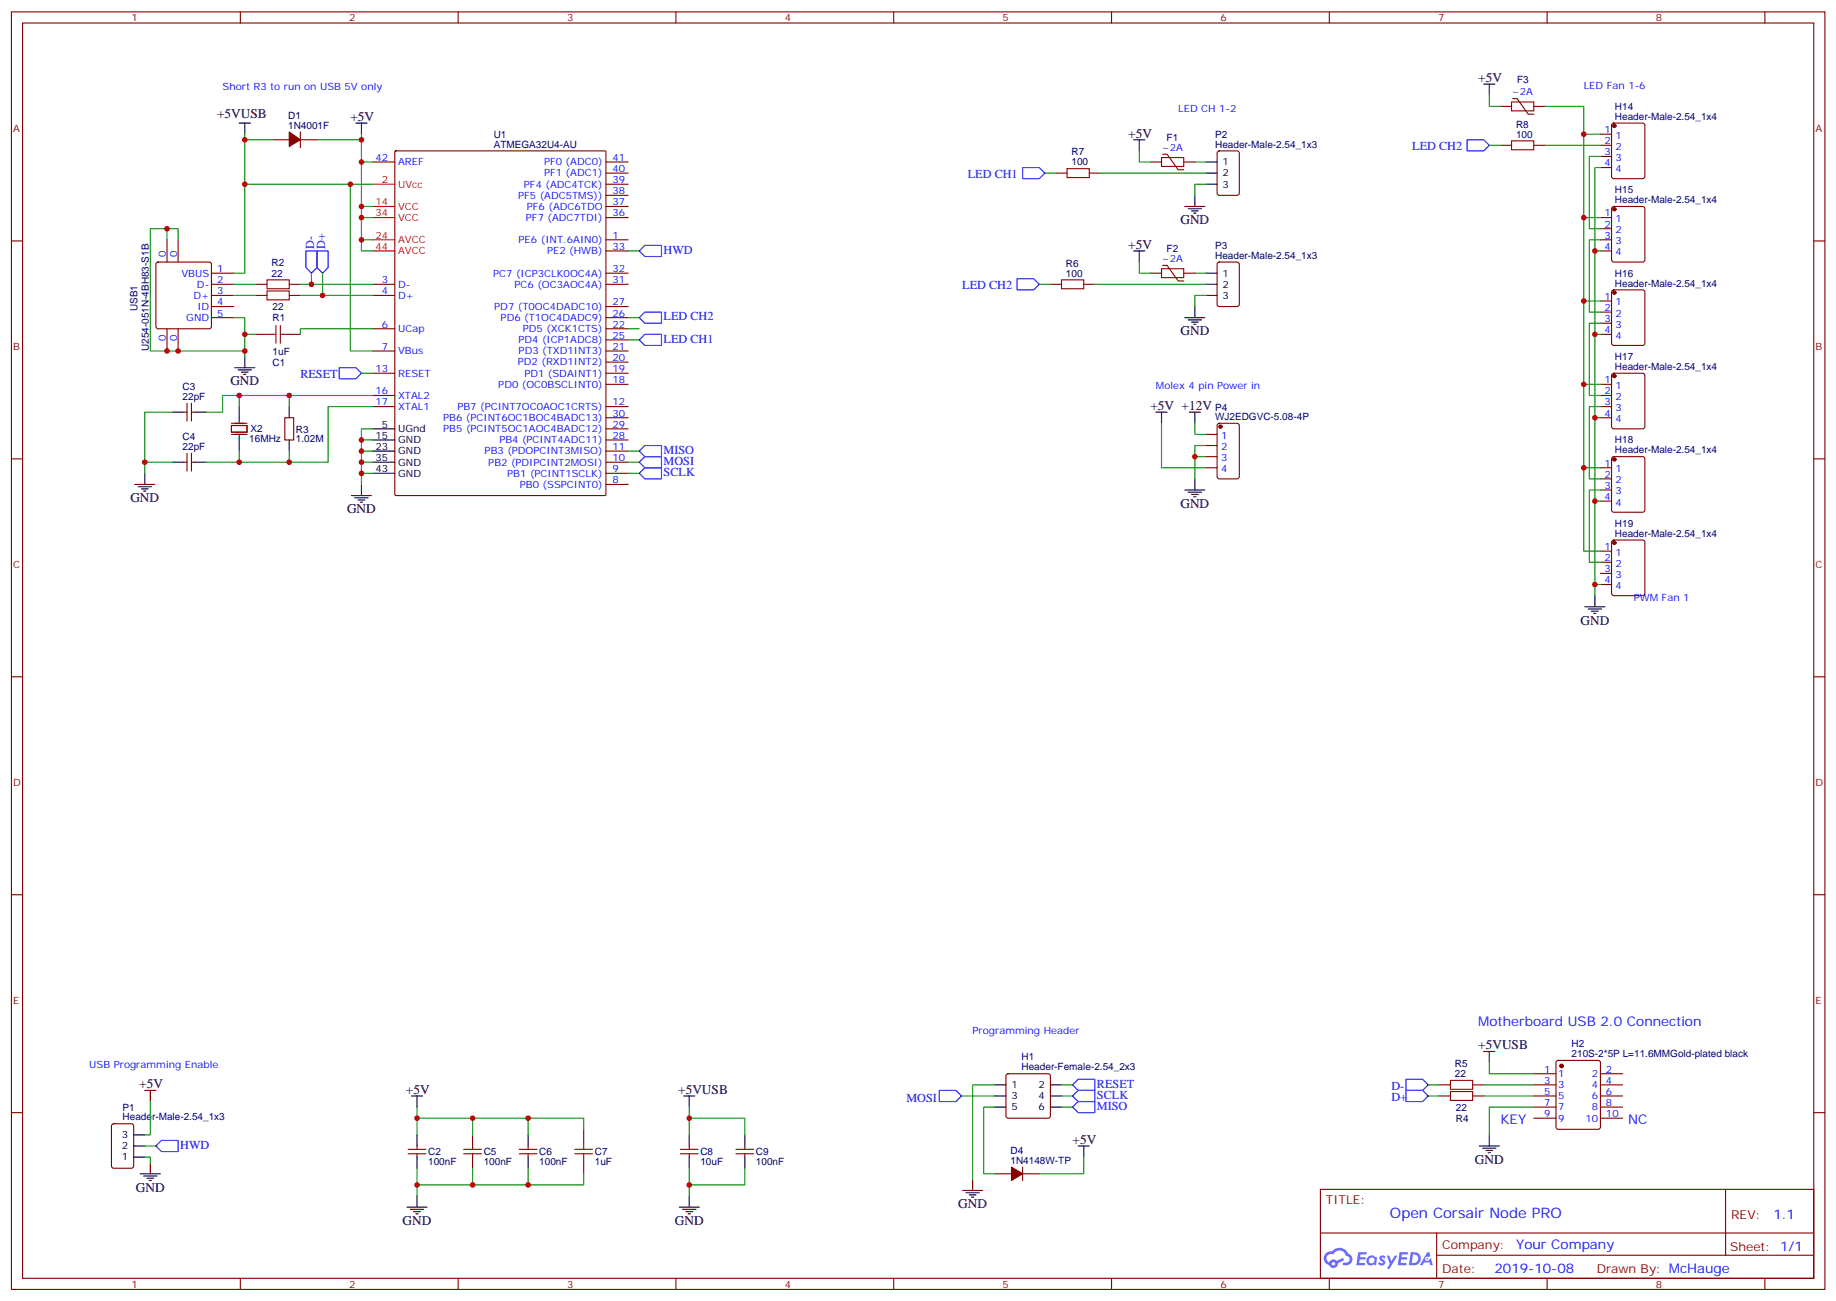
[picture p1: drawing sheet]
<svg xmlns="http://www.w3.org/2000/svg" width="583mm" height="413mm" viewBox="0 0 583 413" stroke-linecap="round" stroke-linejoin="round" font-family="sans-serif">
<g fill="none" stroke="#870000" stroke-width=".35">
<path d="M3.6 3.8h575.8v405.3h-575.8zM7.2 7.3h568.6v398.3h-568.6zM76.3 3.8v3.5M145.5 3.8v3.5M214.6 3.8v3.5M283.7 3.8v3.5M352.9 3.8v3.5M422 3.8v3.5M491.2 3.8v3.5M560.3 3.8v3.5M3.6 76.4h3.6M575.8 76.4h3.6"/>
<path d="M3.6 145.6h3.6M575.8 145.6h3.6M3.6 214.7h3.6M575.8 214.7h3.6M3.6 283.9h3.6M575.8 283.9h3.6M3.6 353h3.6M575.8 353h3.6M419.2 377.4h156.6v28.2h-156.6zM547.8 377.4v20.9M419.2 391.2h156.5M456.1 398.3h119.6"/>
<path d="M456.1 391.2v14.1M76.3 405.6v3.5M145.5 405.6v3.5M214.6 405.6v3.5M283.7 405.6v3.5M352.9 405.6v3.5M422 405.6v3.5M491.2 405.6v3.5M560.3 405.6v3.5"/>
</g>
<g fill="#5487ff">
<path d="M438.2 398.5a1.22 1.22 0 0 1 1.7 .3l-.4 .6a.47 .47 0 0 0-.3-.4 .47 .47 0 0 0-.5 .2l.1 .2a1.14 1.14 0 0 1 .8 1.8 1.14 1.14 0 0 1-1.9-.1l-.2-.2 .5-.5 .7 .4a.29 .29 0 0 0 .3-.2 .29 .29 0 0 0-.2-.4 1.04 1.04 0 0 1-.6-1.7z"/>
<path d="M431.2 397.3h2.4l.3 .2-.2 .5h-1.8l-.1 .9h1.5l.3 .4-.3 .3h-1.6l-.2 1.1 1.7 .1 .2 .3-.2 .3h-2.6z"/>
<path d="M444.3 397.3l2.7 .2-.1 .5h-1.8l-.2 .9h1.6l.3 .4-.4 .3h-1.6l-.1 1.1 1.7 .1 .2 .3-.2 .3h-2.6z"/>
<path d="M453.1 397.3h.7l.3 1.2-.6 .4a.69 .69 0 0 0-1 .2 .69 .69 0 0 0 .4 1 .69 .69 0 0 0 .9-.6l.5-.3 .6 2.2h-.8l-.2-.8h-1.8l-.5 .8h-.8z"/>
<path d="M440.3 398.4h.8l.6 1.8 1.1-1.8h.9l-2.6 4.2h-.8l.9-1.6z"/>
<path d="M447.9 397.3l-.6 4.1h1.3a2.11 2.11 0 0 0 2.5-2.1 2.11 2.11 0 0 0-2.5-2zM448.6 398a1.43 1.43 0 0 1 1.6 1.6 1.43 1.43 0 0 1-2 1.1z"/>
<path d="M434.2 398.9a1.54 1.54 0 0 0-.1 2.2 1.54 1.54 0 0 0 2.2 .1l.6 .2 .3-2.2-.6-.3a1.49 1.49 0 0 0-2.4 0zM434.5 399.9a.94 .94 0 0 1 1.8 0 .94 .94 0 0 1-1.8 0z"/>
<path d="M420.9 397.7a2.18 2.18 0 0 0 1.1 3.7 1.44 1.44 0 0 0 1.6 .9 1.44 1.44 0 0 0 1.2-1.5l2-1-.5-.7-1.9 1a1.47 1.47 0 0 0-2.4 .4 1.39 1.39 0 0 1-.7-1.9 1.39 1.39 0 0 1 2-.5 2.12 2.12 0 0 1 2.2-1.3 2.12 2.12 0 0 1 1.9 1.7 1.14 1.14 0 0 1 1.1 1.4 1.14 1.14 0 0 1-1.7 .7 .43 .43 0 0 0-.5 .4 .43 .43 0 0 0 .4 .5 1.98 1.98 0 0 0 2.5-1.3 1.98 1.98 0 0 0-1.2-2.5 3.1 3.1 0 0 0-5.3-.7l-.9 .1zM422.8 401a.55 .55 0 0 1 1.1 0 .55 .55 0 0 1-1.1 0z"/>
<circle cx="453.1" cy="399.4" r=".26"/>
</g>
<g fill="none" stroke="#870000" stroke-width=".35">
<path d="M476.4 33.8h3.5M480.2 31.3h1.4l3.6 4.9h1.7M486.9 33.8h3.6M511.9 39.3l.4-.2h9.2l.7 .4v16.5l-.4 .6-9.5 .1-.6-.5-.1-16.4zM86.5 44.3h5.3M95.4 41.9v4.9M95.4 44.3h5.2M118.3 51.4h7M125.4 48l.3-.1h66.3l.3 .1 .1 108.9-.2 .3h-66.5l-.3-.2zM192.4 51.4h7M192.4 58.5h7M192.4 54.9h7"/>
<path d="M335.2 54.9h3.6M345.8 54.9h3.6M365.2 51.4h3.6M369.1 48.9h1.4l3.6 5h1.7M375.8 51.4h3.5M386.6 48.1l.5-.2h5.6l.7 .4 .1 13-.5 .6-5.9 .1-.6-.5-.1-12.9zM476.4 46.1h3.5M486.9 46.1h3.6M508.1 42.6h3.5M508.1 46.1h3.5M508.1 49.6h3.5M508.1 53.2h3.5"/>
<path d="M53 76.1v7M56.6 76.1v7M192.4 69h7M192.4 76.1h7M192.4 79.6h7M192.4 65.5h7M192.4 62h7M508.1 69h3.5M508.1 72.6h3.5M508.1 76.1h3.5M508.1 79.6h3.5M511.9 65.7l.4-.2h9.2l.7 .4v16.5l-.4 .7h-9.5l-.6-.4-.1-16.5z"/>
<path d="M49.7 83.4l.5-.3h16.2l.5 .3 .2 .5v19.7l-.2 .5-.5 .2h-16.2l-.5-.2-.2-.5v-19.7zM67.1 86.7h7.1M67.1 93.7h7.1M67.1 90.2h7.1M67.1 97.3h7.1M81.2 93.7h3.6M81.2 90.2h3.6M91.8 93.7h3.6M91.8 90.2h3.6M118.3 93.7h7M118.3 90.2h7M192.4 86.7h7"/>
<path d="M192.4 90.2h7M192.4 97.3h7M333.5 90.2h3.5M344.1 90.2h3.5M365.2 86.7h3.6M369.1 84.2h1.4l3.6 4.9h1.7M375.8 86.7h3.5M386.6 83.4l.5-.3h5.6l.7 .5 .1 13-.5 .6-5.9 .1-.6-.5-.1-12.9zM508.1 95.5h3.5M508.1 99h3.5M511.9 92.2l.4-.2h9.2l.7 .4v16.5l-.4 .7h-9.5l-.6-.5-.1-16.4zM53 104.3v7.1"/>
<path d="M56.6 104.3v7.1M67.1 100.8h7.1M81.2 106.1h3.6M91.8 106.1h3.6M118.3 111.4h7M118.3 104.3h7M118.3 118.4h7M192.4 111.4h7M192.4 104.3h7M192.4 118.4h7M192.4 100.8h7M192.4 107.8h7"/>
<path d="M192.4 114.9h7M508.1 102.6h3.5M508.1 106.1h3.5M511.9 118.6l.4-.2h9.2l.7 .5v16.5l-.4 .6-9.5 .1-.6-.5-.1-16.5zM58.3 130.8h1.1M59.4 128v5.6M60.8 128v5.6M60.8 130.8h1M73.5 135h4.9v2.1h-4.9zM73.5 137.8h4.9M73.5 134.3h4.9M90.4 132.5h2.8v7.1h-2.8z"/>
<path d="M118.3 125.5h7M118.3 129h7M192.4 122h7M192.4 129h7M192.4 132.5h7M192.4 136.1h7M192.4 139.6h7M382.9 137.8h3.5M386.6 134.5l.5-.2h5.6l.7 .4 .1 16.5-.5 .7h-5.9l-.6-.4-.1-16.5zM508.1 122h3.5M508.1 125.5h3.5M508.1 129h3.5"/>
<path d="M508.1 132.5h3.5M58.3 146.6h1.1M59.4 143.8v5.7M60.8 146.6h1M60.8 143.8v5.7M192.4 143.1h7M192.4 146.6h7M192.4 150.2h7M192.4 153.7h7M382.9 141.4h3.5M382.9 144.9h3.5M382.9 148.4h3.5"/>
<path d="M508.1 148.4h3.5M508.1 151.9h3.5M508.1 155.5h3.5M508.1 159h3.5M511.9 145.1l.4-.2h9.2l.7 .4v16.5l-.4 .7h-9.5l-.6-.4-.1-16.5zM508.1 174.9h3.5M508.1 178.4h3.5M511.9 171.6l.4-.3h9.2l.7 .5v16.5l-.4 .6-9.5 .1-.6-.5-.1-16.5zM508.1 181.9h3.5M508.1 185.5h3.5M494.2 336.7l.5-.3h12.7l.7 .5v20.7l-.5 .7h-12.9l-.6-.4-.1-20.8zM35.6 356.8l.5-.2h5.6l.7 .4v13l-.4 .6-5.9 .1-.7-.5v-12.9z"/>
<path d="M185.3 358.3v3.5M319.6 340.9l.5-.2h12.7l.5 .2 .2 .5v12.7l-.3 .5-.4 .2h-12.7l-.5-.2-.2-.5v-12.7zM457 344.2h3.5M457 347.7h3.5M467.5 344.2h3.6M467.5 347.7h3.6M486.9 340.7h7.1M486.9 344.2h7.1M486.9 347.7h7.1M486.9 351.3h7.1M486.9 354.8h7.1M508.1 340.7h7.1"/>
<path d="M508.1 344.2h7.1M508.1 347.7h7.1M508.1 351.3h7.1M508.1 354.8h7.1M129.6 366.1h5.6M129.6 364.7h5.6M132.4 363.6v1.1M132.4 366.1v1M147.2 366.1h5.7M147.2 364.7h5.7M150 363.6v1.1M150 366.1v1"/>
<path d="M164.9 366.1h5.6M164.9 364.7h5.6M167.7 363.6v1.1M167.7 366.1v1M185.3 368.9v3.5M216 366.1h5.7M216 364.7h5.7M218.8 363.6v1.1M218.8 366.1v1M233.6 366.1h5.7M233.6 364.7h5.7M236.5 363.6v1.1"/>
<path d="M236.5 366.1v1M315.8 372.4h5.3M324.7 370.3v4.2M324.7 372.4h5.3"/>
</g>
<g fill="#870000" stroke="#870000" stroke-width=".35">
<path d="M91.8 41.9l3.6 2.4-3.6 2.2z"/>
<path d="M321.1 370.3l3.6 2.1-3.6 2.1z"/>
<circle cx="387.5" cy="135.4" r=".53"/>
<circle cx="512.5" cy="172.2" r=".53"/>
<circle cx="512.5" cy="145.8" r=".53"/>
<circle cx="512.5" cy="119.3" r=".53"/>
<circle cx="512.5" cy="92.9" r=".53"/>
<circle cx="512.5" cy="66.4" r=".53"/>
<circle cx="512.5" cy="39.9" r=".53"/>
<circle cx="495.8" cy="338.2" r=".53"/>
</g>
<g fill="none" stroke="#000" stroke-width=".35">
<path d="M76 39.1h3.5M77.7 39.1v3.5M113 39.1h3.5M114.8 39.1v3.5M471.1 26.7h3.5M472.8 26.7v3.5M359.9 44.3h3.6M361.7 44.3v3.6M382.9 58.5h3.5M382.9 51.4h3.5M382.9 54.9h3.5M359.9 79.6h3.6"/>
<path d="M361.7 79.6v3.5M376.2 65.5h6.3M377.2 66.2h4.3M378.3 66.9h2.1M379 67.6h.7M379.3 62v3.5M379.3 97.3v3.5M382.9 93.7h3.5M382.9 86.7h3.5M382.9 90.2h3.5M74.5 116.7h6.4M75.6 117.4h4.2"/>
<path d="M76.7 118.1h2.1M77.4 118.8h.7M77.7 113.1v3.6M376.2 100.8h6.3M377.2 101.5h4.3M378.3 102.2h2.1M379 102.9h.7M54.8 130.8h3.5M61.8 130.8h3.6M76 129v4.9M76 138.2v4.9M91.8 129v3.5"/>
<path d="M91.8 139.6v3.5M118.3 136.1h7M118.3 139.6h7M367 130.8h3.5M368.8 130.8v3.5M377.6 130.8h3.5M379.3 130.8v3.5M42.8 153.7h6.3M43.9 154.4h4.2M44.9 155.1h2.1M45.6 155.8h.7M46 150.2v3.5"/>
<path d="M54.8 146.6h3.5M61.8 146.6h3.6M111.6 157.2h6.3M112.6 157.9h4.3M113.7 158.6h2.1M114.4 159.3h.7M114.8 153.7v3.5M118.3 150.2h7M118.3 146.6h7M118.3 143.1h7M376.2 155.5h6.3M377.2 156.2h4.3"/>
<path d="M378.3 156.9h2.1M379 157.6h.7M379.3 151.9v3.6M503.2 192.5h6.3M504.2 193.2h4.3M505.3 193.9h2.1M506 194.6h.7M506.3 189v3.5M471.1 333.6h3.5M472.8 333.6v3.5M46 346h3.5M47.7 346v3.5"/>
<path d="M130.6 347.7h3.6M132.4 347.7v3.6M217.1 347.7h3.5M218.8 347.7v3.6M315.8 344.2h3.6M315.8 347.7h3.6M315.8 351.3h3.6M333.5 344.2h3.5M333.5 347.7h3.5M333.5 351.3h3.5M42.4 360.1h3.6M42.4 367.1h3.6"/>
<path d="M42.4 363.6h3.6M44.6 372.4h6.3M45.6 373.1h4.2M46.7 373.8h2.1M47.4 374.5h.7M47.7 368.9v3.5M132.4 360.1v3.5M132.4 367.1v3.6M132.4 379.5v3.5M150 360.1v3.5M150 367.1v3.6M167.7 360.1v3.5"/>
<path d="M167.7 367.1v3.6M218.8 360.1v3.5M218.8 367.1v3.6M218.8 379.5v3.5M236.5 360.1v3.5M236.5 367.1v3.6M305.6 377.7h6.4M306.7 378.4h4.2M307.7 379.1h2.1M308.4 379.8h.7M308.8 374.2v3.5M342.3 363.6h3.5"/>
<path d="M344.1 363.6v3.5M469.7 363.6h6.3M470.7 364.3h4.2M471.8 365h2.1M472.5 365.7h.7M472.8 360.1v3.5M129.2 383h6.4M130.3 383.7h4.2M131.3 384.4h2.2M132 385.1h.8M215.7 383h6.3M216.7 383.7h4.2"/>
<path d="M217.8 384.4h2.1M218.5 385.1h.7"/>
</g>
<g fill="none" stroke="#a10000" stroke-width=".35">
<path d="M479.9 32.3h7v2.9h-7zM338.8 53.5h7v2.8h-7zM368.8 50h7v2.8h-7zM479.9 44.7h7v2.8h-7zM84.8 88.8h7v2.8h-7zM84.8 92.3h7v2.8h-7zM337 88.8h7.1v2.8h-7.1zM368.8 85.3h7v2.8h-7zM84.8 106.1h2.8M87.6 103.3v5.6M89 103.3v5.6M89 106.1h2.8"/>
<path d="M460.5 346.3h7v2.8h-7zM460.5 342.8h7v2.8h-7zM182.5 364.7h5.6M182.5 366.1h5.6M185.3 361.8v2.9M185.3 366.1v2.8"/>
</g>
<path d="M118.3 58.5h7M118.3 79.6h7M118.3 76.1h7M118.3 69h7M118.3 65.5h7" fill="none" stroke="#f00" stroke-width=".35"/>
<g fill="none" stroke="#00f" stroke-width=".35">
<path d="M324.7 53.2h5.3l1.7 1.7-1.7 1.8h-5.3zM465.8 44.3h5.3l1.7 1.8-1.7 1.8h-5.3zM97.1 79.6h3.5v5.3l-1.7 1.8-1.8-1.8zM100.6 79.6h3.6v5.3l-1.8 1.8-1.8-1.8zM203 79.6l1.7-1.7h5.3v3.5h-5.3zM204.7 99h5.3v3.6h-5.3l-1.7-1.8zM322.9 88.4h5.3l1.8 1.8-1.8 1.8h-5.3zM107.7 116.7h5.3l1.8 1.7-1.8 1.8h-5.3zM204.7 106.1h5.3v3.5h-5.3l-1.7-1.8zM203 143.1l1.7-1.7h5.3v3.5h-5.3zM203 146.6l1.7-1.7h5.3v3.5h-5.3zM203 150.2l1.7-1.8h5.3v3.5h-5.3z"/>
<path d="M298.2 346h5.3l1.8 1.7-1.8 1.8h-5.3zM340.5 344.2l1.8-1.8h5.3v3.6h-5.3zM340.5 347.7l1.8-1.7h5.3v3.5h-5.3zM340.5 351.3l1.8-1.8h5.3v3.5h-5.3zM446.4 342.4h5.3l1.7 1.8-1.7 1.8h-5.3zM446.4 346h5.3l1.7 1.7-1.7 1.8h-5.3zM49.5 363.6l1.8-1.8h5.3v3.6h-5.3z"/>
</g>
<g fill="none" stroke="#008700" stroke-width=".35">
<path d="M472.8 30.2v3.6h3.6M490.5 33.8h12.3v8.8h5.3M77.7 42.6v44.1h-3.5M77.7 58.5h40.6M77.7 44.3h8.8M100.6 44.3h14.2M111.2 58.5v52.9h7.1M114.8 42.6v8.8M118.3 51.4h-3.5v14.1h3.5M331.7 54.9h3.5M349.4 54.9h33.5M361.7 47.9v3.5h3.5"/>
<path d="M379.3 51.4h3.6M382.9 58.5h-3.6v3.5M472.8 46.1h3.6M490.5 46.1h17.6M502.8 42.6v26.4h5.3M508.1 53.2h-1.8v26.4M508.1 49.6h-3.5v23h3.5M53 72.6h3.6v3.5M53 76.1v-3.5h-5.3v38.8h30M114.8 69v10.6h3.5M114.8 65.5v3.5h3.5M114.8 76.1h3.5"/>
<path d="M199.4 79.6h3.6M502.8 69v26.5h5.3M508.1 79.6h-1.8v26.5M508.1 76.1h-3.5v22.9h3.5M74.2 90.2h7M74.2 93.7h7M95.4 90.2h22.9M95.4 93.7h22.9M98.9 86.7v3.5M102.4 86.7v7M330 90.2h3.5M347.6 90.2h35.3"/>
<path d="M361.7 83.1v3.6h3.5M379.3 86.7h3.6M382.9 93.7h-3.6v3.6M502.8 95.5v26.5h5.3M74.2 100.8h3.5v12.3M77.7 106.1h3.5M114.8 118.4h3.5M118.3 104.3h-22.9v1.8M199.4 107.8h3.6M199.4 100.8h3.6M199.4 104.3h3.6M508.1 106.1h-1.8v26.4"/>
<path d="M508.1 102.6h-3.5v22.9h3.5M54.8 130.8h-8.8v15.8h8.8M76 125.5h-5.3v5.3h-5.3M91.8 125.5v3.5M118.3 136.1h-3.5v3.5M118.3 139.6h-3.5v14.1M118.3 125.5h-42.3v3.5M118.3 129h-14.1v17.6h-28.2v-3.5M368.8 134.3v14.1h14.1M379.3 134.3v3.5h3.6M502.8 122v26.4h5.3M508.1 132.5h-1.8v26.5"/>
<path d="M508.1 129h-3.5v22.9h3.5M46 146.6v3.6M65.4 146.6h10.6M91.8 143.1v3.5M114.8 143.1h3.5M114.8 150.2h3.5M114.8 146.6h3.5M199.4 143.1h3.6M199.4 150.2h3.6M199.4 146.6h3.6M382.9 141.4h-3.6v3.5M382.9 144.9h-3.6v7"/>
<path d="M502.8 148.4v26.5h5.3M508.1 159h-1.8v26.5M508.1 155.5h-3.5v22.9h3.5M508.1 185.5h-1.8v3.5M472.8 337.1v3.6h14.1M47.7 349.5v10.6h-1.7M132.4 351.3v3.5M150 354.8v5.3M167.7 354.8v5.3M185.3 358.3v-3.5h-52.9v5.3M218.8 354.8h17.7v5.3M218.8 351.3v8.8"/>
<path d="M305.3 347.7h10.5M315.8 351.3h-3.5v21.1h3.5M315.8 344.2h-7v30M337 344.2h3.5M337 347.7h3.5M337 351.3h3.5M453.4 344.2h3.6M453.4 347.7h3.6M471.1 344.2h15.8M471.1 347.7h15.8M486.9 351.3h-14.1v8.8M46 367.1h1.7v1.8"/>
<path d="M46 363.6h3.5M132.4 370.7v5.3h52.9v-3.6M132.4 376v3.5M150 370.7v5.3M167.7 370.7v5.3M218.8 370.7v5.3h17.7v-5.3M218.8 376v3.5M344.1 367.1v5.3h-14.1"/>
</g>
<g fill="#c00">
<circle cx="98.9" cy="90.2" r=".88"/>
<circle cx="91.8" cy="125.5" r=".88"/>
<circle cx="76" cy="146.6" r=".88"/>
<circle cx="218.8" cy="354.8" r=".88"/>
<circle cx="132.4" cy="354.8" r=".88"/>
<circle cx="167.7" cy="354.8" r=".88"/>
<circle cx="150" cy="376" r=".88"/>
<circle cx="379.3" cy="144.9" r=".88"/>
<circle cx="506.3" cy="106.1" r=".88"/>
<circle cx="506.3" cy="159" r=".88"/>
<circle cx="502.8" cy="148.4" r=".88"/>
<circle cx="502.8" cy="95.5" r=".88"/>
<circle cx="502.8" cy="42.6" r=".88"/>
<circle cx="114.8" cy="139.6" r=".88"/>
<circle cx="114.8" cy="150.2" r=".88"/>
<circle cx="114.8" cy="51.4" r=".88"/>
<circle cx="114.8" cy="44.3" r=".88"/>
<circle cx="77.7" cy="106.1" r=".88"/>
<circle cx="114.8" cy="76.1" r=".88"/>
<circle cx="114.8" cy="65.5" r=".88"/>
<circle cx="53" cy="72.6" r=".88"/>
<circle cx="56.6" cy="111.4" r=".88"/>
<circle cx="77.7" cy="111.4" r=".88"/>
<circle cx="53" cy="111.4" r=".88"/>
<circle cx="77.7" cy="44.3" r=".88"/>
<circle cx="114.8" cy="146.6" r=".88"/>
<circle cx="114.8" cy="69" r=".88"/>
<circle cx="77.7" cy="58.5" r=".88"/>
<circle cx="111.2" cy="58.5" r=".88"/>
<circle cx="114.8" cy="143.1" r=".88"/>
<circle cx="502.8" cy="69" r=".88"/>
<circle cx="502.8" cy="122" r=".88"/>
<circle cx="506.3" cy="185.5" r=".88"/>
<circle cx="506.3" cy="132.5" r=".88"/>
<circle cx="506.3" cy="79.6" r=".88"/>
<circle cx="167.7" cy="376" r=".88"/>
<circle cx="150" cy="354.8" r=".88"/>
<circle cx="132.4" cy="376" r=".88"/>
<circle cx="218.8" cy="376" r=".88"/>
<circle cx="76" cy="125.5" r=".88"/>
<circle cx="46" cy="146.6" r=".88"/>
<circle cx="91.8" cy="146.6" r=".88"/>
<circle cx="102.4" cy="93.7" r=".88"/>
</g>
<text font-size="4.6" fill="#00f" x="441.3" y="386.4">Open Corsair Node PRO</text>
<g font-size="4.2">
<text x="469.3" y="26">+5V</text>
<text x="68.9" y="37.6">+5VUSB</text>
<text x="111.2" y="38.3">+5V</text>
<text x="358.2" y="43.6">+5V</text>
<text x="374.8" y="71.2">GND</text>
<text x="358.2" y="78.9">+5V</text>
<text x="374.8" y="106.4">GND</text>
<text x="73.1" y="122.3">GND</text>
<text x="365.2" y="130.1">+5V +12V</text>
<text x="41.4" y="159.3">GND</text>
<text x="374.8" y="161.1">GND</text>
<text x="110.2" y="162.9">GND</text>
<text x="501.8" y="198.2">GND</text>
<text x="469.3" y="332.9">+5VUSB</text>
<text x="44.2" y="345.3">+5V</text>
<text x="128.9" y="347">+5V</text>
<text x="215.3" y="347">+5VUSB</text>
<text x="340.5" y="362.9">+5V</text>
<text x="468.2" y="369.3">GND</text>
<text x="43.1" y="378.1">GND</text>
<text x="304.2" y="383.4">GND</text>
<text x="127.8" y="388.7">GND</text>
<text x="214.2" y="388.7">GND</text>
</g>
<g font-size="4.2" fill="#00f">
<text x="469.3" y="325.5">Motherboard USB 2.0 Connection</text>
<text x="476.4" y="356.6">KEY</text>
<text x="516.9" y="356.6">NC</text>
<text x="563" y="386.6">1.1</text>
<text x="481.4" y="396.2">Your Company</text>
<text x="474.5" y="404">2019-10-08</text>
</g>
<g font-size="3.9" fill="#00f">
<text x="448.4" y="47.6">LED CH2</text>
<text x="307.3" y="56.4">LED CH1</text>
<text x="99.7" y="79" transform="rotate(-90 99.7 79)">D-</text>
<text x="103.3" y="79" transform="rotate(-90 103.3 79)">D+</text>
<text x="210.7" y="80.5">HWD</text>
<text x="305.5" y="91.7">LED CH2</text>
<text x="210.7" y="101.7">LED CH2</text>
<text x="210.7" y="108.7">LED CH1</text>
<text x="95.4" y="120.1">RESET</text>
<text x="210.7" y="144">MISO</text>
<text x="210.7" y="147.5">MOSI</text>
<text x="210.7" y="151">SCLK</text>
<text x="348.3" y="345.1">RESET</text>
<text x="441.7" y="345.9">D-</text>
<text x="287.8" y="349.5">MOSI</text>
<text x="348.3" y="348.6">SCLK</text>
<text x="348.3" y="352.1">MISO</text>
<text x="441.7" y="349.4">D+</text>
<text x="57.2" y="364.5">HWD</text>
</g>
<g font-size="3.9" fill="#800">
<text x="421" y="382">TITLE:</text>
<text x="549.6" y="386.6">REV:</text>
<text x="457.9" y="396.2">Company:</text>
<text x="549.2" y="396.8">Sheet: 1/1</text>
<text x="457.9" y="403.8">Date:</text>
<text x="506.9" y="403.9">Drawn By: McHauge</text>
</g>
<g font-size="3.2" fill="#800">
<text x="41.7" y="6.8">1</text>
<text x="110.9" y="6.8">2</text>
<text x="180" y="6.8">3</text>
<text x="249.2" y="6.8">4</text>
<text x="318.3" y="6.8">5</text>
<text x="387.5" y="6.8">6</text>
<text x="456.6" y="6.8">7</text>
<text x="525.7" y="6.8">8</text>
<text x="4.2" y="41.9">A</text>
<text x="576.4" y="41.9">A</text>
<text x="4.2" y="111">B</text>
<text x="576.4" y="111">B</text>
<text x="4.2" y="180.2">C</text>
<text x="576.4" y="180.2">C</text>
<text x="4.2" y="249.3">D</text>
<text x="576.4" y="249.3">D</text>
<text x="4.2" y="318.5">E</text>
<text x="576.4" y="318.5">E</text>
<text x="41.7" y="408.6">1</text>
<text x="110.9" y="408.6">2</text>
<text x="180" y="408.6">3</text>
<text x="249.2" y="408.6">4</text>
<text x="318.3" y="408.6">5</text>
<text x="387.5" y="408.6">6</text>
<text x="456.6" y="408.6">7</text>
<text x="525.7" y="408.6">8</text>
</g>
<g font-size="3.2" fill="#00f">
<text x="70.7" y="28.5">Short R3 to run on USB 5V only</text>
<text x="502.8" y="28.3">LED Fan 1-6</text>
<text x="374.1" y="35.5">LED CH 1-2</text>
<text x="479.9" y="30.1">~2A</text>
<text x="368.8" y="47.9">~2A</text>
<text x="509.4" y="42.2">1</text>
<text x="509.4" y="45.8">2</text>
<text x="512.9" y="44">1</text>
<text x="512.9" y="47.5">2</text>
<text x="119.2" y="51">42</text>
<text x="126.4" y="52.5">AREF</text>
<text x="172.7" y="52.5">PF0 (ADC0)</text>
<text x="194.5" y="51">41</text>
<text x="509.4" y="49.3">3</text>
<text x="509.4" y="52.8">4</text>
<text x="512.9" y="51">3</text>
<text x="166.3" y="59.5">PF4 (ADC4TCK)</text>
<text x="172.7" y="56">PF1 (ADC1)</text>
<text x="194.5" y="58.1">39</text>
<text x="194.5" y="54.6">40</text>
<text x="512.9" y="54.6">4</text>
<text x="164.5" y="63">PF5 (ADC5TMS))</text>
<text x="194.5" y="65.2">37</text>
<text x="194.5" y="61.6">38</text>
<text x="167" y="70.1">PF7 (ADC7TDI)</text>
<text x="167.3" y="66.6">PF6 (ADC6TDO</text>
<text x="194.5" y="68.7">36</text>
<text x="509.4" y="68.7">1</text>
<text x="512.9" y="70.4">1</text>
<text x="164.7" y="77.2">PE6 (INT.6AIN0)</text>
<text x="194.5" y="75.7">1</text>
<text x="509.4" y="72.2">2</text>
<text x="509.4" y="75.7">3</text>
<text x="512.9" y="74">2</text>
<text x="512.9" y="77.5">3</text>
<text x="52.7" y="81.4" transform="rotate(-90 52.7 81.4)">0</text>
<text x="56.2" y="81.4" transform="rotate(-90 56.2 81.4)">0</text>
<text x="173.7" y="80.7">PE2 (HWB)</text>
<text x="194.5" y="79.3">33</text>
<text x="368.8" y="83.1">~2A</text>
<text x="509.4" y="79.3">4</text>
<text x="512.9" y="81">4</text>
<text x="57.6" y="87.7">VBUS</text>
<text x="68.9" y="86.3">1</text>
<text x="68.9" y="89.9">2</text>
<text x="121.2" y="89.9">3</text>
<text x="156.6" y="87.7">PC7 (ICP3CLK0OC4A)</text>
<text x="194.5" y="86.3">32</text>
<text x="194.5" y="89.9">31</text>
<text x="61.4" y="94.8">D+</text>
<text x="62.5" y="91.3">D-</text>
<text x="68.9" y="93.4">3</text>
<text x="121.2" y="93.4">4</text>
<text x="126.4" y="94.8">D+</text>
<text x="126.4" y="91.3">D-</text>
<text x="163.4" y="91.3">PC6 (OC3AOC4A)</text>
<text x="509.4" y="95.1">1</text>
<text x="59.1" y="101.8">GND</text>
<text x="62.6" y="98.3">ID</text>
<text x="68.9" y="96.9">4</text>
<text x="68.9" y="100.4">5</text>
<text x="156.9" y="98.3">PD7 (T0OC4DADC10)</text>
<text x="158.9" y="101.8">PD6 (T1OC4DADC9)</text>
<text x="194.5" y="96.9">27</text>
<text x="194.5" y="100.4">26</text>
<text x="509.4" y="98.7">2</text>
<text x="512.9" y="96.9">1</text>
<text x="512.9" y="100.4">2</text>
<text x="121.2" y="104">6</text>
<text x="126.4" y="105.4">UCap</text>
<text x="166" y="105.4">PD5 (XCK1CTS)</text>
<text x="194.5" y="104">22</text>
<text x="194.5" y="107.5">25</text>
<text x="509.4" y="102.2">3</text>
<text x="509.4" y="105.7">4</text>
<text x="512.9" y="104">3</text>
<text x="512.9" y="107.5">4</text>
<text x="52.7" y="108.1" transform="rotate(-90 52.7 108.1)">0</text>
<text x="56.2" y="108.1" transform="rotate(-90 56.2 108.1)">0</text>
<text x="121.2" y="111">7</text>
<text x="126.4" y="112.4">VBus</text>
<text x="164.6" y="108.9">PD4 (ICP1ADC8)</text>
<text x="164.7" y="112.4">PD3 (TXD1INT3)</text>
<text x="194.5" y="111">21</text>
<text x="119.2" y="118.1">13</text>
<text x="126.4" y="119.5">RESET</text>
<text x="164.4" y="116">PD2 (RXD1INT2)</text>
<text x="166.5" y="119.5">PD1 (SDAINT1)</text>
<text x="194.5" y="114.5">20</text>
<text x="194.5" y="118.1">19</text>
<text x="119.2" y="125.1">16</text>
<text x="158.2" y="123">PD0 (OC0BSCLINT0)</text>
<text x="194.5" y="121.6">18</text>
<text x="367" y="123.5">Molex 4 pin Power in</text>
<text x="509.4" y="121.6">1</text>
<text x="509.4" y="125.1">2</text>
<text x="512.9" y="123.4">1</text>
<text x="119.2" y="128.7">17</text>
<text x="126.4" y="126.5">XTAL2</text>
<text x="126.4" y="130.1">XTAL1</text>
<text x="145.2" y="130.1">PB7 (PCINT7OC0AOC1CRTS)</text>
<text x="194.5" y="128.7">12</text>
<text x="509.4" y="128.7">3</text>
<text x="512.9" y="126.9">2</text>
<text x="512.9" y="130.4">3</text>
<text x="140.7" y="133.6">PB6 (PCINT6OC1BOC4BADC13)</text>
<text x="140.7" y="137.1">PB5 (PCINT5OC1AOC4BADC12)</text>
<text x="194.5" y="132.2">30</text>
<text x="194.5" y="135.7">29</text>
<text x="509.4" y="132.2">4</text>
<text x="512.9" y="133.9">4</text>
<text x="158.5" y="140.7">PB4 (PCINT4ADC11)</text>
<text x="194.5" y="139.2">28</text>
<text x="194.5" y="142.8">11</text>
<text x="387.7" y="139.2">1</text>
<text x="387.7" y="142.8">2</text>
<text x="153.9" y="144.2">PB3 (PDOPCINT3MISO)</text>
<text x="155" y="147.7">PB2 (PDIPCINT2MOSI)</text>
<text x="194.5" y="146.3">10</text>
<text x="194.5" y="149.8">9</text>
<text x="387.7" y="146.3">3</text>
<text x="387.7" y="149.8">4</text>
<text x="509.4" y="148.1">1</text>
<text x="512.9" y="149.8">1</text>
<text x="161.1" y="151.2">PB1 (PCINT1SCLK)</text>
<text x="165.1" y="154.8">PB0 (SSPCINT0)</text>
<text x="194.5" y="153.4">8</text>
<text x="509.4" y="151.6">2</text>
<text x="509.4" y="155.1">3</text>
<text x="512.9" y="153.4">2</text>
<text x="509.4" y="158.6">4</text>
<text x="512.9" y="156.9">3</text>
<text x="512.9" y="160.4">4</text>
<text x="509.4" y="174.5">1</text>
<text x="509.4" y="178">2</text>
<text x="512.9" y="176.3">1</text>
<text x="512.9" y="179.8">2</text>
<text x="509.4" y="181.6">3</text>
<text x="509.4" y="185.1">4</text>
<text x="512.9" y="183.3">3</text>
<text x="512.9" y="186.9">4</text>
<text x="518.7" y="190.7">PWM Fan 1</text>
<text x="308.8" y="328">Programming Header</text>
<text x="28.3" y="338.7">USB Programming Enable</text>
<text x="490.2" y="340.3">1</text>
<text x="494.7" y="341.7">1</text>
<text x="505.4" y="341.7">2</text>
<text x="509.9" y="340.3">2</text>
<text x="490.2" y="343.9">3</text>
<text x="490.2" y="347.4">5</text>
<text x="494.7" y="345.3">3</text>
<text x="505.4" y="345.3">4</text>
<text x="509.9" y="343.9">4</text>
<text x="509.9" y="347.4">6</text>
<text x="490.2" y="350.9">7</text>
<text x="494.7" y="348.8">5</text>
<text x="494.7" y="352.3">7</text>
<text x="505.4" y="348.8">6</text>
<text x="505.4" y="352.3">8</text>
<text x="509.9" y="350.9">8</text>
<text x="490.2" y="354.4">9</text>
<text x="494.7" y="355.8">9</text>
<text x="503.4" y="355.8">10</text>
<text x="509.9" y="354.4">10</text>
</g>
<g font-size="3.2" fill="#000080">
<text x="481.6" y="26.2">F3</text>
<text x="512.7" y="34.8">H14</text>
<text x="91.5" y="40.8">1N4001F</text>
<text x="91.5" y="37.6">D1</text>
<text x="481.3" y="40.5">R8</text>
<text x="512.7" y="38">Header-Male-2.54_1x4</text>
<text x="156.7" y="46.8">ATMEGA32U4-AU</text>
<text x="156.8" y="43.6">U1</text>
<text x="370.4" y="44.6">F1</text>
<text x="385.8" y="46.8">Header-Male-2.54_1x3</text>
<text x="385.8" y="43.6">P2</text>
<text x="481.3" y="43.6">100</text>
<text x="340.2" y="52.5">100</text>
<text x="340.2" y="49.3">R7</text>
<text x="512.7" y="64.5">Header-Male-2.54_1x4</text>
<text x="512.7" y="61.3">H15</text>
<text x="370.4" y="79.9">F2</text>
<text x="385.8" y="82.1">Header-Male-2.54_1x3</text>
<text x="385.8" y="78.9">P3</text>
<text x="86.2" y="87.7">22</text>
<text x="86.2" y="84.5">R2</text>
<text x="338.4" y="87.7">100</text>
<text x="338.4" y="84.6">R6</text>
<text x="512.7" y="87.7">H16</text>
<text x="512.7" y="90.9">Header-Male-2.54_1x4</text>
<text x="43.7" y="98.8" transform="rotate(-90 43.7 98.8)">USB1</text>
<text x="86.5" y="98.5">22</text>
<text x="86.5" y="102">R1</text>
<text x="47.2" y="111.4" transform="rotate(-90 47.2 111.4)">U254-051N-4BH83-S1B</text>
<text x="86.5" y="112.6">1uF</text>
<text x="86.5" y="116.1">C1</text>
<text x="512.7" y="117.4">Header-Male-2.54_1x4</text>
<text x="512.7" y="114.2">H17</text>
<text x="58" y="123.7">C3</text>
<text x="58" y="126.9">22pF</text>
<text x="385.8" y="130.3">P4</text>
<text x="79.5" y="137.1">X2</text>
<text x="93.9" y="137.2">R3</text>
<text x="385.8" y="133.2">WJ2EDGVC-5.08-4P</text>
<text x="58" y="142.8">22pF</text>
<text x="58" y="139.6">C4</text>
<text x="79.1" y="140.3">16MHz</text>
<text x="93.9" y="140.4">1.02M</text>
<text x="512.7" y="143.8">Header-Male-2.54_1x4</text>
<text x="512.7" y="140.7">H18</text>
<text x="512.7" y="167.1">H19</text>
<text x="512.7" y="170.3">Header-Male-2.54_1x4</text>
<text x="498.9" y="335.4">210S-2*5P L=11.6MMGold-plated black</text>
<text x="498.9" y="332.2">H2</text>
<text x="324.3" y="339.6">Header-Female-2.54_2x3</text>
<text x="324.3" y="336.4">H1</text>
<text x="461.9" y="341.7">22</text>
<text x="461.9" y="338.5">R5</text>
<text x="38.9" y="352.4">P1</text>
<text x="462.2" y="352.5">22</text>
<text x="38.9" y="355.5">Header-Male-2.54_1x3</text>
<text x="462.2" y="356">R4</text>
<text x="135.9" y="369.7">100nF</text>
<text x="135.9" y="366.5">C2</text>
<text x="153.6" y="369.7">100nF</text>
<text x="153.6" y="366.5">C5</text>
<text x="171.2" y="369.7">100nF</text>
<text x="171.2" y="366.5">C6</text>
<text x="188.8" y="369.7">1uF</text>
<text x="188.8" y="366.5">C7</text>
<text x="222.4" y="369.5">10uF</text>
<text x="222.4" y="366.6">C8</text>
<text x="240" y="369.7">100nF</text>
<text x="240" y="366.5">C9</text>
<text x="320.8" y="369.3">1N4148W-TP</text>
<text x="320.8" y="366">D4</text>
</g>
<g font-size="3.2">
<text x="388.2" y="52.5">1</text>
<text x="388.2" y="59.5">3</text>
<text x="388.2" y="56">2</text>
<text x="388.2" y="87.7">1</text>
<text x="388.2" y="94.8">3</text>
<text x="388.2" y="91.3">2</text>
<text x="121.2" y="135.7">5</text>
<text x="126.4" y="137.1">UGnd</text>
<text x="119.2" y="139.2">15</text>
<text x="119.2" y="142.8">23</text>
<text x="126.4" y="140.7">GND</text>
<text x="119.2" y="149.8">43</text>
<text x="119.2" y="146.3">35</text>
<text x="126.4" y="147.7">GND</text>
<text x="126.4" y="144.2">GND</text>
<text x="126.4" y="151.2">GND</text>
<text x="321.1" y="345.3">1</text>
<text x="329.7" y="345.3">2</text>
<text x="321.1" y="348.8">3</text>
<text x="321.1" y="352.3">5</text>
<text x="329.7" y="348.8">4</text>
<text x="329.7" y="352.3">6</text>
<text x="38.7" y="361.1">3</text>
<text x="38.7" y="364.7">2</text>
<text x="38.7" y="368.2">1</text>
</g>
<g font-size="3.2" fill="#f00">
<text x="121.2" y="58.1">2</text>
<text x="126.4" y="59.5">UVcc</text>
<text x="119.2" y="65.2">14</text>
<text x="119.2" y="68.7">34</text>
<text x="126.4" y="70.1">VCC</text>
<text x="126.4" y="66.6">VCC</text>
<text x="119.2" y="75.7">24</text>
<text x="126.4" y="77.2">AVCC</text>
<text x="119.2" y="79.3">44</text>
<text x="126.4" y="80.7">AVCC</text>
</g>
</svg>
